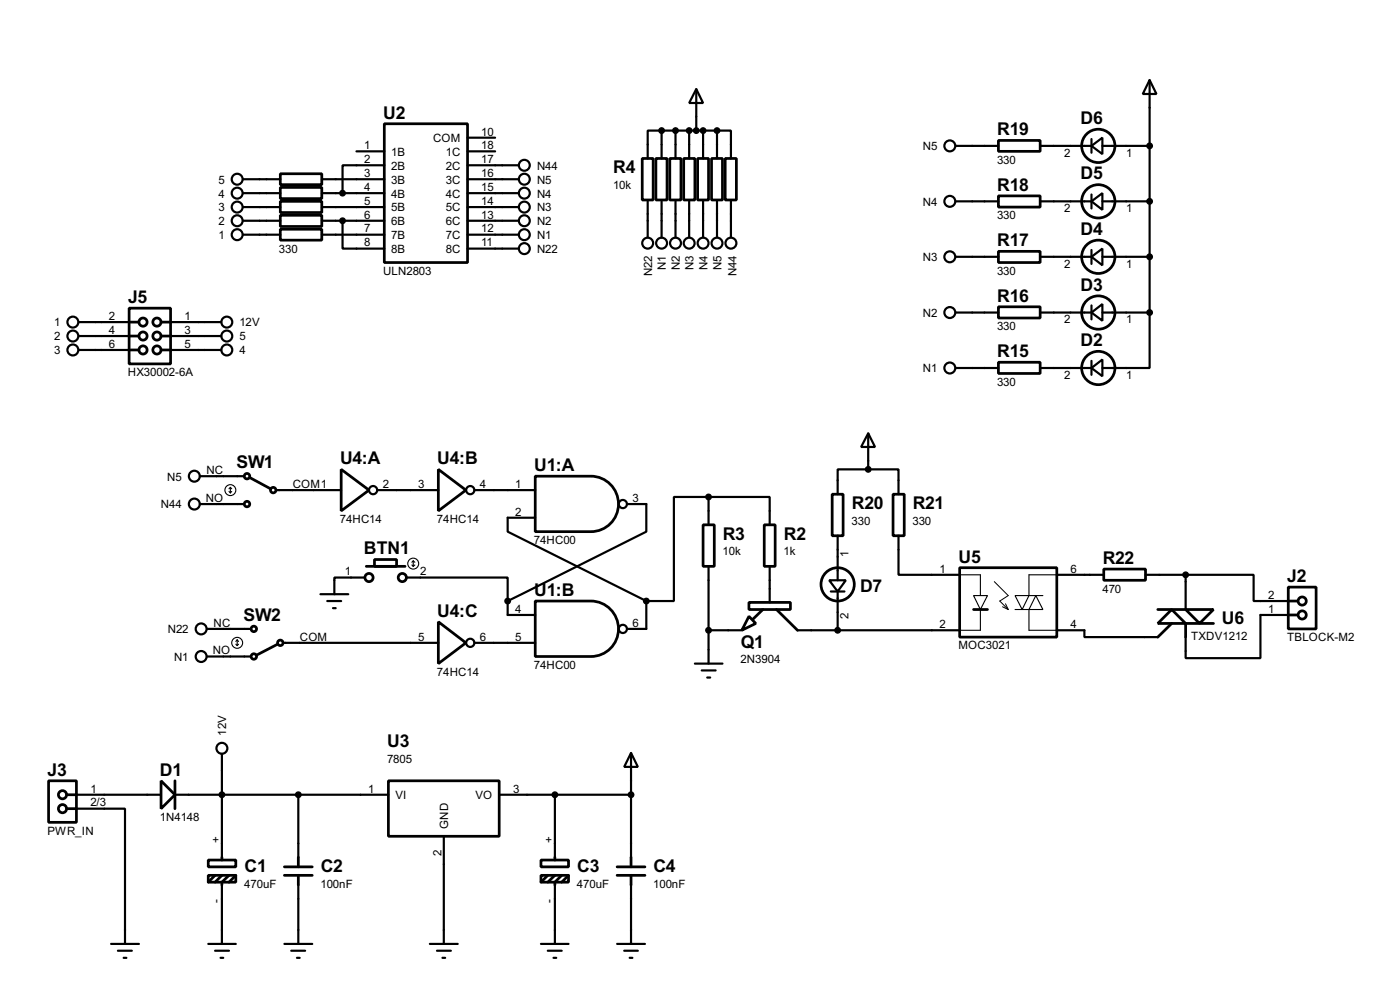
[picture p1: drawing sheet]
<svg xmlns="http://www.w3.org/2000/svg" width="256mm" height="180mm" viewBox="0 0 256 180" stroke-linecap="round" stroke-linejoin="round" font-family="sans-serif">
<g fill="none" stroke="#000" stroke-width=".4">
<path d="M127.6 16.3l1.2 2.6h-2.5zM127.6 16.3v7.6M210.6 14.7l1.3 2.5h-2.5zM210.6 14.7v42.5M44.5 32.8h6.9M44.5 35.4h6.9M44.5 37.9h6.9M59 32.8h11.4M59 35.4h11.4M59 37.9h11.4M65.3 27.7h5.1M70.4 30.3h-7.6v5.1"/>
<path d="M85.7 30.3h9.4M85.7 32.8h9.4M85.7 35.4h9.4M85.7 37.9h9.4M85.7 27.7h5M85.7 25.2h5M118.7 36.6v6.9M121.2 23.9h-2.5v5.1M121.2 23.9v5.1M121.2 36.6v6.9M121.2 23.9h10.2M123.8 23.9v5.1"/>
<path d="M123.8 36.6v6.9M126.3 23.9v5.1M126.3 36.6v6.9M128.8 23.9v5.1M128.8 36.6v6.9M131.4 23.9h2.5v5.1M131.4 23.9v5.1M131.4 36.6v6.9M133.9 36.6v6.9M175.1 36.9h7.8M175.1 26.7h7.8M190.6 36.9h9.4"/>
<path d="M190.6 26.7h9.4M200 36.9l2-1.5v3zM200 26.7l2-1.5v3zM200 25.5v2.5M200 35.6v2.6M202 36.9h8.6M202 26.7h8.6M14.4 59h9.3M31.3 59h9.3M44.5 40.4h6.9M44.5 43h6.9M59 40.4h11.4"/>
<path d="M59 43h11.4M62.8 40.4v5.1h7.6M85.7 40.4h9.4M85.7 43h9.4M85.7 45.5h9.4M175.1 57.2h7.8M175.1 47h7.8M190.6 57.2h9.4M190.6 47h9.4M200 57.2l2-1.5v3zM200 47l2-1.5v3.1zM200 45.8v2.5"/>
<path d="M200 55.9v2.6M202 57.2h8.6M202 47h8.6M210.6 57.2v10.2h-8.6M14.4 61.5h9.3M14.4 64.1h9.3M31.3 61.5h9.3M31.3 64.1h9.3M159.1 79.3l1.2 2.5h-2.5zM159.1 79.3v6.6M175.1 67.4h7.8M190.6 67.4h9.4"/>
<path d="M200 67.4l2-1.6v3.1zM200 66.1v2.5M36.6 87.2h8.2M36.6 92.3h8.2M50.6 89.7h11.9M69.1 89.7h11.2M86.9 89.7h11.2M98.1 94.8h-5.1v2.5l25.4 12.7M114.9 92.3h3.5v5l-25.4 12.7M129.8 91h11.2v5.1M129.8 91h-6.3v19h-5.1M129.8 91v5.1"/>
<path d="M153.5 98.1v8.1M159.1 85.9h5.5v4.6M159.1 85.9h-5.6v4.6M164.6 98.1v7.1h11.2M37.9 115.1h8.1M51.9 117.7h28.4M58.7 108.8h5.1M60 110h2.5M61 111.3h.5M66.9 105.7h-5.6v3.1M74.5 105.7h18.5v4.3M86.9 117.7h11.2"/>
<path d="M93 110v2.6h5.1M118.4 110v5.1h-3.5M129.8 115.4h6.1M129.8 103.7v17.8M141 103.7v6.6M146.1 115.4h29.7M151.9 106.2h3.1l-1.5 2.1zM152.2 108.3h2.5M153.5 108.3v7.1M193.6 115.4h5.1v1.2h13.4M193.6 105.2h8.6M209.9 105.2h7.3"/>
<path d="M217.2 105.2h12.5v4.8h6.3M217.2 105.2v6.4M236 112.6h-5.1v7.9h-13.7v-3.9M37.9 120.2h8.1M40.7 138v18.9M115.6 137.8l1.3 2.6h-2.5zM115.6 137.8v19.1M127.3 121.5h5.1M128.6 122.7h2.5M129.6 124h.5M14 148h8.9v24.8M14 145.5h15.5"/>
<path d="M32.1 145.5h39.1M54.7 145.5v11.4M81.3 153.1v19.7M91.5 145.5h24.1M101.7 145.5v11.4M20.4 172.8h5.1M21.6 174h2.6M22.7 175.3h.5M38.2 172.8h5M39.4 174h2.6M40.4 175.3h.5M40.7 162v10.8"/>
<path d="M52.1 172.8h5.1M53.4 174h2.5M54.4 175.3h.5M54.7 162v10.8M78.8 172.8h5.1M80.1 174h2.5M81.1 175.3h.5M99.1 172.8h5.1M100.4 174h2.5M101.4 175.3h.5M101.7 162v10.8M113.1 172.8h5.1"/>
<path d="M114.4 174h2.5M115.4 175.3h.5M115.6 162v10.8"/>
<circle cx="43.4" cy="32.8" r="1"/>
<circle cx="43.4" cy="35.4" r="1"/>
<circle cx="43.4" cy="37.9" r="1"/>
<circle cx="96" cy="30.3" r="1"/>
<circle cx="96" cy="35.4" r="1"/>
<circle cx="96" cy="32.8" r="1"/>
<circle cx="96" cy="37.9" r="1"/>
<circle cx="174" cy="26.7" r="1"/>
<circle cx="174" cy="36.9" r="1"/>
<circle cx="13.3" cy="59" r="1"/>
<circle cx="41.5" cy="59" r="1"/>
<circle cx="43.4" cy="43" r="1"/>
<circle cx="43.4" cy="40.4" r="1"/>
<circle cx="96" cy="40.4" r="1"/>
<circle cx="96" cy="45.5" r="1"/>
<circle cx="96" cy="43" r="1"/>
<circle cx="118.6" cy="44.5" r="1"/>
<circle cx="121.2" cy="44.5" r="1"/>
<circle cx="123.7" cy="44.5" r="1"/>
<circle cx="126.2" cy="44.5" r="1"/>
<circle cx="128.8" cy="44.5" r="1"/>
<circle cx="131.3" cy="44.5" r="1"/>
<circle cx="133.9" cy="44.5" r="1"/>
<circle cx="174" cy="47" r="1"/>
<circle cx="174" cy="57.2" r="1"/>
<circle cx="13.3" cy="61.5" r="1"/>
<circle cx="13.3" cy="64.1" r="1"/>
<circle cx="41.5" cy="64.1" r="1"/>
<circle cx="41.5" cy="61.5" r="1"/>
<circle cx="174" cy="67.4" r="1"/>
<circle cx="35.6" cy="87.2" r="1"/>
<circle cx="35.6" cy="92.3" r="1"/>
<circle cx="68.3" cy="89.7" r=".75"/>
<circle cx="86.1" cy="89.7" r=".75"/>
<circle cx="114.1" cy="92.3" r=".75"/>
<circle cx="36.8" cy="115.1" r="1"/>
<circle cx="86.1" cy="117.7" r=".75"/>
<circle cx="114.1" cy="115.1" r=".75"/>
<circle cx="36.8" cy="120.2" r="1"/>
<circle cx="40.6" cy="137" r="1"/>
</g>
<g fill="none" stroke="#000" stroke-width=".5">
<path d="M51.4 34.3h7.6v2.1h-7.6zM51.4 36.9h7.6v2h-7.6zM51.4 39.4h7.6v2.1h-7.6zM51.4 31.8h7.6v2h-7.6zM70.4 22.7h15.3v25.4h-15.3zM117.7 29h2v7.6h-2zM120.2 29h2v7.6h-2zM122.7 29h2.1v7.6h-2.1zM125.3 29h2v7.6h-2zM127.8 29h2v7.6h-2zM130.4 29h2v7.6h-2zM132.9 29h2v7.6h-2z"/>
<path d="M182.9 35.9h7.7v2h-7.7zM182.9 25.7h7.7v2h-7.7zM23.7 56.4h7.6v10.2h-7.6zM23.7 59h1.8M29.5 59h1.8M51.4 42h7.6v2h-7.6zM182.9 56.2h7.7v2h-7.7zM182.9 46h7.7v2.1h-7.7zM23.7 61.5h1.8M23.7 64.1h1.8M29.5 61.5h1.8M29.5 64.1h1.8"/>
<path d="M182.9 66.3h7.7v2.1h-7.7zM45.8 87.4l3.8 2.1M62.5 85.9l5.1 3.8-5.1 3.8zM80.3 85.9l5.1 3.8-5.1 3.8zM98.1 87.2h10.2a5.1 5.1 0 0 1 5 5 5.1 5.1 0 0 1-5 5.1h-10.2zM128.8 96.1h2.1v7.6h-2.1zM140 96.1h2v7.6h-2zM152.5 90.5h2v7.6h-2zM163.6 90.5h2.1v7.6h-2.1zM50.9 117.9l-3.9 2M67.1 103.7h7.1M68.6 102.4h4.1v1.3h-4.1z"/>
<path d="M80.3 113.8l5.1 3.9-5.1 3.8zM98.1 110h10.2a5.1 5.1 0 0 1 5 5.1 5.1 5.1 0 0 1-5 5.1h-10.2zM137.2 112.8l1.3 1.3-2.6 1.3zM137.2 110.3h7.6v1.3h-7.6zM139.8 111.6l-1.8 1.7M142.3 111.6l3.8 3.8M175.8 103.9h17.8v12.7h-17.8zM178.4 111.6h2.5M202.2 104.2h7.7v2h-7.7zM212.1 114.1l2.6-2.5 2.5 2.5zM212.1 111.6h5.1M214.7 114.1l-2.6 2.5"/>
<path d="M217.2 111.6h5.1l-2.5 2.5zM222.3 114.1h-5.1v2.5M236 107.5h5.1v7.6h-5.1zM236 112.6h1.8M236 110h1.8M8.9 142.9h5.1v7.6h-5.1zM12.2 145.5h1.8M12.2 148h1.8M29.5 142.9l2.6 2.6-2.6 2.5zM32.1 142.9v5.1M38.2 157.4h5v1.3h-5zM40.7 156.9v.5"/>
<path d="M52.1 158.7h5.1M54.7 156.9v1.8M71.2 142.9h20.3v10.2h-20.3zM99.1 157.4h5.1v1.3h-5.1zM101.7 156.9v.5M113.1 158.7h5.1M115.6 156.9v1.8M38.2 160.2h5v1.3h-5zM39.4 160.2l-1.2 1.3M40.7 160.2l-1.3 1.3M42 160.2l-1.3 1.3v.5M43.2 160.2l-1.2 1.3"/>
<path d="M52.1 160.2h5.1M54.7 160.2v1.8M99.1 160.2h5.1v1.3h-5.1zM100.4 160.2l-1.3 1.3M101.7 160.2l-1.3 1.3M102.9 160.2l-1.2 1.3v.5M104.2 160.2l-1.3 1.3M113.1 160.2h5.1M115.6 160.2v1.8"/>
<circle cx="201.2" cy="36.9" r="3.1"/>
<circle cx="201.2" cy="26.7" r="3.1"/>
<circle cx="26.2" cy="59" r=".75"/>
<circle cx="28.7" cy="59" r=".75"/>
<circle cx="201.2" cy="47" r="3.1"/>
<circle cx="201.2" cy="57.2" r="3.1"/>
<circle cx="26.2" cy="61.5" r=".75"/>
<circle cx="26.2" cy="64.1" r=".75"/>
<circle cx="28.7" cy="61.5" r=".75"/>
<circle cx="28.7" cy="64.1" r=".75"/>
<circle cx="201.2" cy="67.4" r="3.1"/>
<circle cx="45.2" cy="92.3" r=".5"/>
<circle cx="45.2" cy="87.2" r=".5"/>
<circle cx="50" cy="89.7" r=".5"/>
<circle cx="46.5" cy="115.1" r=".5"/>
<circle cx="51.3" cy="117.7" r=".5"/>
<circle cx="67.6" cy="105.7" r=".75"/>
<circle cx="73.7" cy="105.7" r=".75"/>
<circle cx="153.4" cy="107" r="3.1"/>
<circle cx="238.5" cy="110" r=".75"/>
<circle cx="238.5" cy="112.6" r=".75"/>
<circle cx="46.5" cy="120.2" r=".5"/>
<circle cx="11.4" cy="145.5" r=".75"/>
<circle cx="11.4" cy="148" r=".75"/>
</g>
<g fill="#000" stroke="#000" stroke-width=".25">
<circle cx="62.7" cy="35.4" r=".5"/>
<circle cx="121.2" cy="23.9" r=".5"/>
<circle cx="123.7" cy="23.9" r=".5"/>
<circle cx="126.2" cy="23.9" r=".5"/>
<circle cx="127.5" cy="23.9" r=".5"/>
<circle cx="128.8" cy="23.9" r=".5"/>
<circle cx="131.3" cy="23.9" r=".5"/>
<circle cx="210.6" cy="36.9" r=".5"/>
<circle cx="210.6" cy="26.7" r=".5"/>
<circle cx="62.7" cy="40.4" r=".5"/>
<circle cx="210.6" cy="57.2" r=".5"/>
<circle cx="210.6" cy="47" r=".5"/>
<circle cx="129.8" cy="91" r=".5"/>
<circle cx="159" cy="85.9" r=".5"/>
<circle cx="93" cy="110" r=".5"/>
<circle cx="118.4" cy="110" r=".5"/>
<circle cx="129.8" cy="115.4" r=".5"/>
<circle cx="153.4" cy="115.4" r=".5"/>
<circle cx="217.2" cy="105.2" r=".5"/>
<circle cx="40.6" cy="145.5" r=".5"/>
<circle cx="54.6" cy="145.5" r=".5"/>
<circle cx="101.6" cy="145.5" r=".5"/>
<circle cx="115.6" cy="145.5" r=".5"/>
</g>
<g fill="none" stroke="#000" stroke-width=".2">
<path d="M42 90l.2 .2M42.2 89.2v1M42.2 89.2l.3 .3M42.2 89.2l-.2 .3M42.5 90l-.3 .2M43.2 117.9l.3 .3M43.5 117.1v1.1M43.5 117.1l.2 .3M43.5 117.1l-.3 .3M43.7 117.9l-.2 .3M75.5 103.4l.2 .3M75.7 102.7v1"/>
<path d="M75.7 102.7l-.2 .2M75.7 102.7l.3 .2M76 103.4l-.3 .3M175.8 105.2h3.8v3.8M178.4 109h2.5l-1.3 2.6zM179.6 111.6v3.8h-3.8M186 109h2.5l-1.2 2.6zM186 111.6h2.5v3.8h5.1M189.8 109l1.3 2.6h-2.6zM193.6 105.2h-5.1v3.8h2.6"/>
<circle cx="42.2" cy="89.7" r="1"/>
<circle cx="43.4" cy="117.7" r="1"/>
<circle cx="75.7" cy="103.2" r="1"/>
</g>
<path d="M182.2 106.5l2.5 2.5-1.5 1 1.5 1.6M183.7 111.1l1 .5M184.2 110.5l.5 1.1" fill="none" stroke="#000" stroke-width=".18"/>
<g font-size="3.6">
<text x="70.2" y="21.7">U2</text>
<text x="198" y="22.7">D6</text>
<text x="182.7" y="24.7">R19</text>
<text x="112.4" y="31.7">R4</text>
<text x="182.7" y="34.9">R18</text>
<text x="198" y="32.8">D5</text>
<text x="182.7" y="45.1">R17</text>
<text x="198" y="43">D4</text>
<text x="198" y="53.2">D3</text>
<text x="23.5" y="55.4">J5</text>
<text x="182.7" y="55.2">R16</text>
<text x="182.7" y="65.4">R15</text>
<text x="198" y="63.4">D2</text>
<text x="43.3" y="85.7">SW1</text>
<text x="62.3" y="85">U4:A</text>
<text x="80.1" y="85">U4:B</text>
<text x="97.9" y="86.2">U1:A</text>
<text x="156.1" y="93.2">R20</text>
<text x="167.2" y="93.2">R21</text>
<text x="66.7" y="101.5">BTN1</text>
<text x="132.4" y="98.8">R3</text>
<text x="143.6" y="98.8">R2</text>
<text x="175.6" y="103">U5</text>
<text x="202" y="103.2">R22</text>
<text x="235.8" y="106.5">J2</text>
<text x="44.6" y="113.7">SW2</text>
<text x="80.1" y="112.9">U4:C</text>
<text x="97.9" y="109.1">U1:B</text>
<text x="157.6" y="108.4">D7</text>
<text x="135.7" y="118.6">Q1</text>
<text x="223.9" y="114.3">U6</text>
<text x="71" y="136.7">U3</text>
<text x="8.7" y="142">J3</text>
<text x="29.3" y="142">D1</text>
<text x="44.8" y="159.6">C1</text>
<text x="58.8" y="159.6">C2</text>
<text x="105.8" y="159.6">C3</text>
<text x="119.7" y="159.6">C4</text>
</g>
<g font-size="2.4">
<text x="66.7" y="27.3">1</text>
<text x="66.7" y="29.8">2</text>
<text x="71.7" y="28.5">1B</text>
<text x="79.3" y="26">COM</text>
<text x="81.7" y="28.5">1C</text>
<text x="88.2" y="27.3">18</text>
<text x="88.2" y="29.8">17</text>
<text x="88.2" y="24.8">10</text>
<text x="169.1" y="27.5">N5</text>
<text x="182.7" y="30">330</text>
<text x="195" y="28.7">2</text>
<text x="206.3" y="28.7">1</text>
<text x="40.1" y="33.6">5</text>
<text x="66.7" y="32.4">3</text>
<text x="66.7" y="34.9">4</text>
<text x="71.7" y="31">2B</text>
<text x="71.7" y="33.6">3B</text>
<text x="81.7" y="31">2C</text>
<text x="81.7" y="33.6">3C</text>
<text x="88.2" y="32.4">16</text>
<text x="88.2" y="34.9">15</text>
<text x="98.4" y="33.6">N5</text>
<text x="98.4" y="31">N44</text>
<text x="112.3" y="34.6">10k</text>
<text x="40.1" y="36.2">4</text>
<text x="40.1" y="38.7">3</text>
<text x="40.1" y="41.2">2</text>
<text x="66.7" y="37.5">5</text>
<text x="66.7" y="40">6</text>
<text x="71.7" y="36.2">4B</text>
<text x="71.7" y="38.7">5B</text>
<text x="71.7" y="41.2">6B</text>
<text x="81.7" y="36.2">4C</text>
<text x="81.7" y="38.7">5C</text>
<text x="81.7" y="41.2">6C</text>
<text x="88.2" y="37.5">14</text>
<text x="88.2" y="40">13</text>
<text x="98.4" y="41.2">N2</text>
<text x="98.4" y="38.7">N3</text>
<text x="98.4" y="36.2">N4</text>
<text x="169.1" y="37.7">N4</text>
<text x="182.7" y="40.2">330</text>
<text x="195" y="38.8">2</text>
<text x="206.3" y="38.8">1</text>
<text x="40.1" y="43.7">1</text>
<text x="51.1" y="46.2">330</text>
<text x="66.7" y="42.6">7</text>
<text x="66.7" y="45.1">8</text>
<text x="71.7" y="43.7">7B</text>
<text x="71.7" y="46.3">8B</text>
<text x="81.7" y="43.7">7C</text>
<text x="81.7" y="46.3">8C</text>
<text x="88.2" y="42.6">12</text>
<text x="88.2" y="45.1">11</text>
<text x="98.4" y="43.7">N1</text>
<text x="98.4" y="46.3">N22</text>
<text x="169.1" y="47.8">N3</text>
<text x="70.2" y="50.3">ULN2803</text>
<text x="119.5" y="50.6" transform="rotate(-90 119.5 50.6)">N22</text>
<text x="122" y="49.4" transform="rotate(-90 122 49.4)">N1</text>
<text x="124.5" y="49.4" transform="rotate(-90 124.5 49.4)">N2</text>
<text x="127.1" y="49.4" transform="rotate(-90 127.1 49.4)">N3</text>
<text x="129.6" y="49.4" transform="rotate(-90 129.6 49.4)">N4</text>
<text x="132.2" y="49.4" transform="rotate(-90 132.2 49.4)">N5</text>
<text x="135" y="50.6" transform="rotate(-90 135 50.6)">N44</text>
<text x="182.7" y="50.3">330</text>
<text x="195" y="49">2</text>
<text x="206.3" y="49">1</text>
<text x="10" y="59.8">1</text>
<text x="20" y="58.6">2</text>
<text x="33.8" y="58.6">1</text>
<text x="43.9" y="59.8">12V</text>
<text x="169.1" y="58">N2</text>
<text x="195" y="59.2">2</text>
<text x="206.3" y="59.2">1</text>
<text x="10" y="62.3">2</text>
<text x="10" y="64.9">3</text>
<text x="20" y="61.1">4</text>
<text x="20" y="63.7">6</text>
<text x="33.8" y="61.1">3</text>
<text x="33.8" y="63.7">5</text>
<text x="43.9" y="62.3">5</text>
<text x="43.9" y="64.9">4</text>
<text x="182.7" y="60.5">330</text>
<text x="23.4" y="68.8">HX30002-6A</text>
<text x="169.1" y="68.1">N1</text>
<text x="182.7" y="70.6">330</text>
<text x="195" y="69.4">2</text>
<text x="206.3" y="69.4">1</text>
<text x="30.6" y="88">N5</text>
<text x="37.8" y="86.8">NC</text>
<text x="53.6" y="89.3">COM1</text>
<text x="70.2" y="89.3">2</text>
<text x="76.6" y="89.3">3</text>
<text x="87.9" y="89.3">4</text>
<text x="94.4" y="89.3">1</text>
<text x="29.5" y="93.1">N44</text>
<text x="37.7" y="91.9">NO</text>
<text x="62.3" y="95.8">74HC14</text>
<text x="80.1" y="95.8">74HC14</text>
<text x="94.4" y="94.4">2</text>
<text x="115.9" y="91.9">3</text>
<text x="97.8" y="99.6">74HC00</text>
<text x="132.4" y="101.6">10k</text>
<text x="143.6" y="101.6">1k</text>
<text x="155.5" y="101.9" transform="rotate(-90 155.5 101.9)">1</text>
<text x="156" y="96">330</text>
<text x="167.2" y="96">330</text>
<text x="63.2" y="105.3">1</text>
<text x="77" y="105.3">2</text>
<text x="172.1" y="104.8">1</text>
<text x="196.1" y="104.8">6</text>
<text x="94.4" y="112.2">4</text>
<text x="155.5" y="113.2" transform="rotate(-90 155.5 113.2)">2</text>
<text x="202" y="108.5">470</text>
<text x="232.3" y="112.2">1</text>
<text x="232.3" y="109.6">2</text>
<text x="30.7" y="115.9">N22</text>
<text x="39" y="119.8">NO</text>
<text x="39.1" y="114.7">NC</text>
<text x="54.9" y="117.3">COM</text>
<text x="76.6" y="117.3">5</text>
<text x="87.9" y="117.3">6</text>
<text x="94.4" y="117.3">5</text>
<text x="115.9" y="114.7">6</text>
<text x="172.1" y="115">2</text>
<text x="175.6" y="118.9">MOC3021</text>
<text x="196.1" y="115">4</text>
<text x="218.2" y="117.1">TXDV1212</text>
<text x="235.8" y="117.4">TBLOCK-M2</text>
<text x="31.9" y="121">N1</text>
<text x="80.1" y="123.7">74HC14</text>
<text x="97.8" y="122.5">74HC00</text>
<text x="135.7" y="121.4">2N3904</text>
<text x="41.5" y="134.7" transform="rotate(-90 41.5 134.7)">12V</text>
<text x="70.9" y="139.6">7805</text>
<text x="16.6" y="145.1">1</text>
<text x="16.6" y="147.6">2/3</text>
<text x="67.5" y="145.1">1</text>
<text x="72.4" y="146.3">VI</text>
<text x="87.1" y="146.3">VO</text>
<text x="94" y="145.1">3</text>
<text x="8.7" y="152.8">PWR_IN</text>
<text x="29.3" y="150.3">1N4148</text>
<text x="40.3" y="154.4" transform="rotate(-90 40.3 154.4)">+</text>
<text x="82.1" y="151.8" transform="rotate(-90 82.1 151.8)">GND</text>
<text x="101.2" y="154.4" transform="rotate(-90 101.2 154.4)">+</text>
<text x="80.9" y="156.8" transform="rotate(-90 80.9 156.8)">2</text>
<text x="40.2" y="165.2" transform="rotate(-90 40.2 165.2)">-</text>
<text x="44.8" y="162.5">470uF</text>
<text x="58.7" y="162.5">100nF</text>
<text x="101.2" y="165.2" transform="rotate(-90 101.2 165.2)">-</text>
<text x="105.7" y="162.5">470uF</text>
<text x="119.7" y="162.5">100nF</text>
</g>
</svg>
